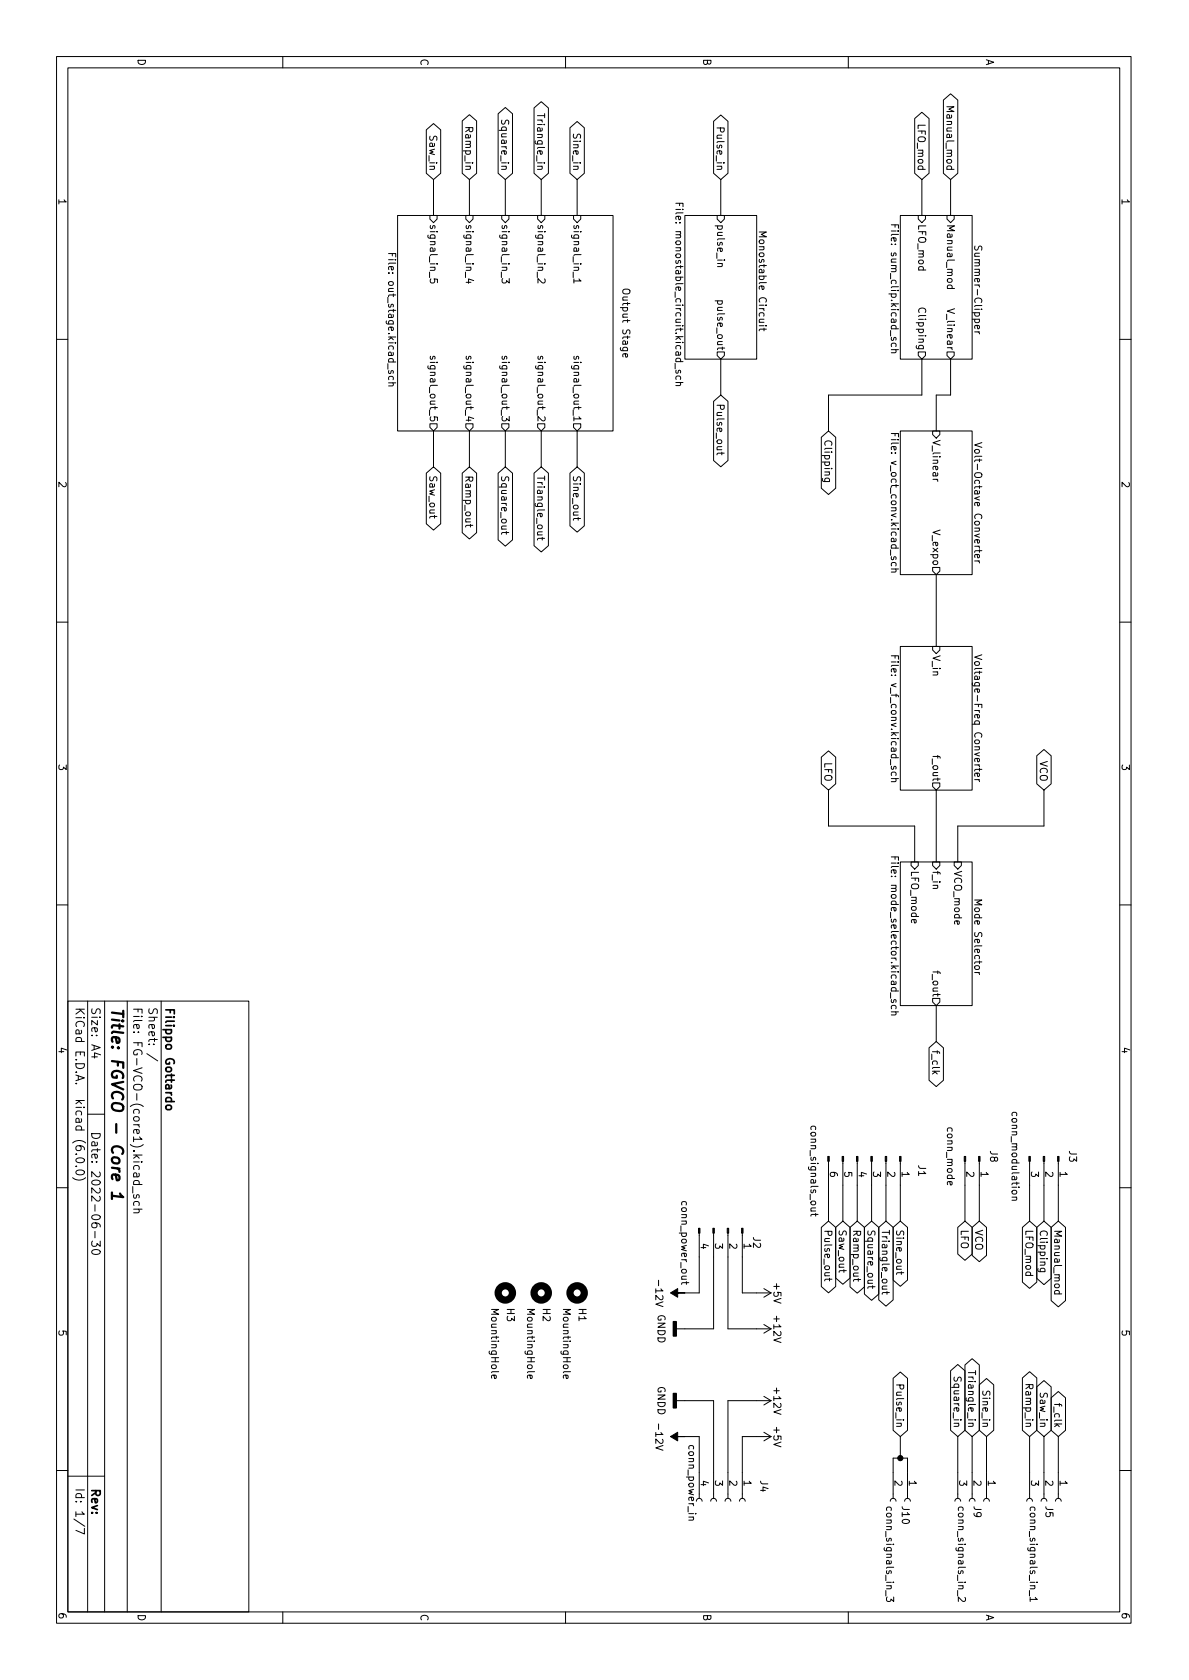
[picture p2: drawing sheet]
<svg xmlns="http://www.w3.org/2000/svg" width="210mm" height="297mm" viewBox="0 0 210 297" stroke-linecap="round" stroke-linejoin="round" font-family="sans-serif">
<g fill="none" stroke="#000" stroke-width=".18">
<path d="M10 10h190v277h-190zM12 12h186v273h-186zM50 10v2M94.4 19.1l1.3-1.1 1.3 1.1v11.5l-1.3 1.1-1.3-1.1zM100 10v2M150 10v2M166.8 17.7l1.3-1.1 1.3 1.1v12.9l-1.3 1.1-1.3-1.1zM167.4 18.9h1.3l-.9 .4 .9 .4h-1.3M70.3 38.1h38.1v38.1h-38.1zM75.4 23l1.3-1.2 1.2 1.2v7.6l-1.2 1.1-1.3-1.1zM76 38.1h1.3v.6l-.6 .7-.7-.7zM76.7 31.7v6.4"/>
<path d="M81.7 21.4l1.3-1.1 1.3 1.1v9.2l-1.3 1.1-1.3-1.1zM82.4 38.1h1.2v.6l-.6 .7-.6-.7zM83 31.7v6.4M88.1 20.1l1.3-1.1 1.2 1.1v10.5l-1.2 1.1-1.3-1.1zM88.7 38.1h1.3v.6l-.6 .7-.7-.7zM88.8 21.2l-.1 .5 .1 .2h.4l.2-.5 .3-.2 .3 .3-.1 .5M89.4 31.7v6.4M95.1 38.1h1.2v.6l-.6 .7-.6-.7zM95.7 31.7v6.4M96.3 20.1v.7M100.8 22.6l1.3-1.1 1.2 1.1v8l-1.2 1.1-1.3-1.1zM101.4 38.1h1.3v.6l-.6 .7-.7-.7z"/>
<path d="M102.1 31.7v6.4M119.5 35.9h1.3v.6M120.2 35.9v.5M121.1 38.1h12.7v25.4h-12.7zM126.2 21.4l1.3-1.1 1.2 1.1v9.2l-1.2 1.1-1.3-1.1zM126.8 38.1h1.3v.6l-.6 .7-.7-.7zM127.5 31.7v6.4M157.6 39.8h1.3v.6M158.3 39.8v.4M159.2 38.1h12.7v25.4h-12.7zM161.7 21l1.3-1.1 1.3 1.1v9.6l-1.3 1.1-1.3-1.1zM162.4 38.1h1.3v.6l-.7 .7-.6-.7z"/>
<path d="M163 31.7v6.4M167.5 38.1h1.2v.6l-.6 .7-.6-.7zM168.1 31.7v6.4M10 60h2M68.7 44.8h1.3v.6M69.4 44.8v.5M76 48.1v1M76.2 49.3l-.1 .2 .1 .5h.4l.2-.1 .1-.4-.2-.2 .7 .1v.6M82.3 48.1v1M82.4 49.9h.9M83.8 49.6l-.9-.3v.8M88.7 48.1v1"/>
<path d="M88.9 49.3l-.1 .5 .2 .2h.4l.2-.4 .5 .4v-.7M95 48.1v1M96.3 49.3l.1 .5-.4 .2-.9-.7v.7M101.4 48.1v1M101.5 49.3v.7M102.4 49.3l.4 .4h-1.3M127.6 46.6l.1 .2v.3h-.8M134.3 41h1.2l-.9 .4 .9 .5h-1.2M134.3 57h.8M134.3 57.6h.8M135.1 56.4l-.8 .1v.3l.1 .2M135.1 58v.5"/>
<path d="M135.4 57.6h.1M135.5 58.2h-1.1l-.1 .3M167.5 51h1.3M167.6 51l-.1-.4 .3-.2 .5 .1v.5M172.4 58.7h.8M172.4 43.5v.5l.1 .2h.3l.3-.6 .3-.1 .2 .2v.5M172.8 57.5l.1 .6h.2l.1-.4-.2-.2-.6 .1v.5M173 58.7l.2 .3M198 60h2M68.7 67.7h1.3M68.8 67.1l-.1-.3 .3-.3 .5 .2v.4M69.4 67.7l.2 .2-.1 .3h-.8"/>
<path d="M76 74.9h1.3v.7l-.6 .6-.7-.6zM76.1 63v.5h.3l.3-.5 .2 .2v.3M76.7 76.2v6.3M82.4 74.9h1.2v.7l-.6 .6-.6-.6zM82.5 63v.5h.3l.2-.5 .3 .2-.1 .3M83 76.2v6.3M88.7 74.9h1.3v.7l-.6 .6-.7-.6zM88.8 63v.5h.3l.3-.5 .2 .2v.3M89.4 76.2v6.3M95.1 74.9h1.2v.7l-.6 .6-.6-.6zM95.2 63v.5h.3l.2-.5 .3 .2-.1 .3M95.7 76.2v6.3"/>
<path d="M101.4 74.9h1.3v.7l-.6 .6-.7-.6zM101.5 73.7v.7M101.5 63v.5h.3l.3-.5 .2 .2v.3M102.1 76.2v6.3M110.5 62.6l.2 .6 .2-.1 .1-.4-.2-.1h-.6v.5M119.4 64.2v1M119.5 67.6h1.3M119.6 65.5v.4h.3l.2-.4 .3 .1-.1 .3M119.6 67.1l-.1-.4 .3-.2 .5 .1v.5M120.2 67.6l.2 .2-.1 .3-.8 .1M126.2 71l1.3-1.2 1.2 1.2v10.4l-1.2 1.1-1.3-1.1zM126.8 62.2h1.3v.7l-.6 .6-.7-.6z"/>
<path d="M127.5 63.5v6.3M127.6 79.9v.5M145.2 77.3l1.3-1.1 1.3 1.1v9l-1.3 1.1-1.3-1.1zM157.6 76.7h1.3v.6M157.6 61.8h1.3M157.7 61.3l-.1-.4 .3-.2 .5 .1v.5M158.3 76.7v.4M158.3 61.8l.2 .2-.1 .3-.8 .1M159.2 76.2h12.7v25.4h-12.7zM162.4 62.2h1.3v.7l-.7 .6-.6-.6zM163 63.5v6.3h-16.5v6.4M164.9 76.2h1.3v.6l-.6 .7-.7-.7z"/>
<path d="M167.5 62.2h1.2v.7l-.6 .6-.6-.6zM168.1 63.5v6.3h-2.5v6.4M173.6 78.3l-1.2 .4 1.2 .4M75.4 83.7l1.3-1.2 1.2 1.2v8.9l-1.2 1.1-1.3-1.1zM76.8 91.1v.5M77.3 91.3h-1.1l-.2 .3M81.7 83.7l1.3-1.2 1.3 1.2v10.5l-1.3 1.1-1.3-1.1zM83.2 92.7v.5M83.6 92.9h-1.1l-.2 .3M88.1 83.7l1.3-1.2 1.2 1.2v11.8l-1.2 1.1-1.3-1.1zM89.5 94v.5M90 94.2h-1.1l-.2 .3"/>
<path d="M94.4 83.7l1.3-1.2 1.3 1.2v12.8l-1.3 1.1-1.3-1.1zM95 94.6h.9M95.9 94l-.8 .1-.1 .3 .2 .2M95.9 95v.5M96.3 95.2h-1.1l-.2 .3M100.8 83.7l1.3-1.2 1.2 1.2v9.3l-1.2 1.1-1.3-1.1zM102.2 91.5v.5M102.7 91.7h-1.1l-.2 .3M128.1 80.1h-1.1l-.2 .3M145.5 84.6l-.1 .3 .3 .2h1M145.9 85.1l-.1-.3 .3-.3 .5 .2v.4M165.6 84.8l.2 .3"/>
<path d="M172.4 99.2h.8M172.8 98l.1 .6h.2l.1-.4-.2-.2-.6 .1v.5M173 99.2l.2 .3M10 110h2M157.6 116h1.3v.6M157.6 100.6h1.3M157.7 100.1l-.1-.4 .3-.2 .5 .1v.5M158.3 116v.4M158.3 100.6l.2 .2-.1 .3h-.8M159.2 114.3h12.7v25.4h-12.7zM164.9 114.3h1.3v.6l-.6 .7-.7-.7zM164.9 100.3h1.3v.7l-.6 .6-.7-.6z"/>
<path d="M165.6 101.6v12.7M173.6 115.8l-1.2 .4 1.2 .4M198 110h2M145.2 133.9l1.3-1.1 1.3 1.1v4.7l-1.3 1.1-1.3-1.1zM146.5 139.7v6.3h15.2v6.4M157.6 137.7h1.3M157.7 137.1l-.1-.3 .3-.3 .5 .1v.5M158.3 137.7l.2 .1-.1 .3-.8 .1M164.9 138.4h1.3v.7l-.6 .6-.7-.6zM165.6 139.7v12.7M172.4 137.8h.8M172.8 136.7l.1 .6 .2-.1 .1-.3-.2-.2-.6 .1v.4"/>
<path d="M173 137.8l.2 .4M173.2 135.8v.5M173.6 136h-1.1l-.1 .3M183.3 133.6l1.3-1.1 1.3 1.1v5l-1.3 1.1-1.3-1.1zM184.6 139.7v6.3h-15.2v6.4M10 160h2M157.6 151.5h1.3v.6M158.3 151.5v.4M159.2 152.4h12.7v25.4h-12.7zM161.1 152.4h1.3v.6l-.7 .7-.6-.7zM164.9 152.4h1.3v.6l-.6 .7-.7-.7zM168.7 152.4h1.3v.6l-.6 .7-.7-.7z"/>
<path d="M198 160h2M12 177h32v108h-32zM15.5 177v108M18.5 177v108M22.5 177v108M28.5 177v108M157.6 178.9h1.3M157.7 176.7v.5h.3l.2-.5 .3 .2-.1 .3M157.7 178.4l-.1-.4 .3-.2 .5 .1v.5M158.3 178.9l.2 .2-.1 .3-.8 .1M164.9 176.5h1.3v.7l-.6 .6-.7-.6zM165.6 177.8v6.3"/>
<path d="M172.4 172h.8M173 172l.2 .3M15.5 197h3M16.2 186.9h1M17.8 186.5l-1.1-.4v1M26 186.3l1.9 1.3M164.3 185.3l1.3-1.2 1.2 1.2v5.7l-1.2 1.1-1.3-1.1zM165.3 189.4l.4 .5M165.4 189.5l-.5 .4M10 210h2M12.9 208.2a1.72 1.72 0 0 0 2.2 0M13.4 204.1h.2"/>
<path d="M13.4 206.2h.2M13.5 204.9a1 1 0 0 1 1.4 .2 .81 .81 0 0 1-.6 .6 .81 .81 0 0 1-.8-.3zM13.5 207.1a1 1 0 0 1 1.4 .1 .81 .81 0 0 1-.6 .6 .81 .81 0 0 1-.8-.3zM16.4 219.4l-.2 .2v.5l.3 .3 .5-.1 .2-.4 .5 .5v-1M16.8 217.7v1.2M16.9 216.2l.3 .3-.1 .4-.2 .2-.6-.2-.1-.4 .2-.2a.99 .99 0 0 1 1.3 .3v.3M23.5 209.8v1.1M23.6 209.4h1.5M23.6 213.8h1.5M23.7 209.4l-.1-.4 .3-.3h.4l.2 .2v.5M23.7 211.2v.6h.3l.2-.5 .1-.1 .3 .2-.1 .4M23.7 213.1l-.1-.4 .3-.3h.4l.2 .2v.5"/>
<path d="M24.5 213.8l.1 .2-.1 .4h-.9M123.6 218v10.6h-2.5M126.2 218v16.9h-6.6M128.7 218v16.9h7.6M131.3 218v10.6h5M143.4 214.1h.8M144.2 213.6h-.7l-.1 .3 .1 .2M144.2 214.5v.5M144.7 214.7h-1.1l-.2 .3M145.2 217l1.3-1.1 1.3 1.1v10.5l-1.3 1.1-1.3-1.1zM146.5 205.3v10.6M147.8 217l1.2-1.1 1.3 1.1v9l-1.3 1.1-1.2-1.1z"/>
<path d="M149 205.3v10.6M150.3 217l1.3-1.1 1.3 1.1v10.5l-1.3 1.1-1.3-1.1zM151.6 205.3v10.6M152.9 217l1.2-1.1 1.3 1.1v11.8l-1.3 1.1-1.2-1.1zM154.1 205.3v10.6M155.4 217l1.3-1.1 1.2 1.1v12.8l-1.2 1.1-1.3-1.1zM156.7 205.3v10.6M157.9 217l1.3-1.1 1.3 1.1v9.3l-1.3 1.1-1.3-1.1zM159.2 205.3v10.6M167.9 208.9l.2 .6h.2l.1-.4-.2-.2-.6 .1v.5M169.4 217l1.2-1.1 1.3 1.1v4.7l-1.3 1.1-1.2-1.1zM170.6 205.3v10.6"/>
<path d="M171.9 217l1.3-1.1 1.2 1.1v5l-1.2 1.1-1.3-1.1zM173.2 205.3v10.6M179 211.7h.8M179 210.6l.6-.1 .1 .1 .1 .3-.2 .2h-.4l-.2-.2zM179.7 211.7l.1 .1-.1 .4h-.7M180.8 217l1.3-1.1 1.2 1.1v9.7l-1.2 1.1-1.3-1.1zM182.1 205.3v10.6M183.3 217l1.3-1.1 1.3 1.1v9l-1.3 1.1-1.3-1.1zM184.6 205.3v10.6M185.9 217l1.2-1.1 1.3 1.1v13l-1.3 1.1-1.2-1.1zM187.1 205.3v10.6M198 210h2"/>
<path d="M16.4 221.1a.81 .81 0 0 1 1.3 .3 .94 .94 0 0 1-1.5 0zM121.4 226.6v.5M121.8 226.8h-1.1l-.2 .3M135.1 227.8l1.2 .8M135.1 234.2l1.2 .7M136.3 228.6l-1.2 .8M136.3 234.9l-1.2 .8M146.7 226v.5M147.1 226.2h-1.1l-.2 .3M149.2 224.5v.5M149.7 224.7h-1.1l-.2 .3M151.8 226.1v.4"/>
<path d="M152.2 226.2h-1.1l-.2 .3M154.3 227.3v.5M154.7 227.5h-1.1l-.1 .3M156 227.9h.8M156.8 227.4h-.7l-.1 .3 .1 .2M156.8 228.4v.4M157.3 228.5h-1.1l-.2 .3M159.4 224.8v.5M159.8 225h-1.1l-.2 .3M183.6 224.3l-.1 .3 .3 .2h1M184 224.8l-.1-.3 .3-.3 .5 .2v.4M186.5 228.8h1.3"/>
<path d="M186.5 228.8v-.4l.2-.2 .6 .1v.5M10 260h2M87.3 243.1l.2 .6h.2l.1-.4-.2-.2-.6 .1v.5M93.7 243.1l.1 .6h.3v-.4l-.2-.2-.6 .1v.5M100 243.1l.2 .6h.2l.1-.4-.2-.2-.6 .1v.5M119.6 247.6h6.6v17.3M121.1 254h2.5v10.9M135.1 253.2l1.2 .8M135.1 246.9l1.2 .7M136.3 247.6h-7.6v17.3M136.3 254h-5v10.9M136.3 254l-1.2 .8"/>
<path d="M136.3 247.6l-1.2 .8M157.9 243.7l1.3-1.1 1.3 1.1v9.2l-1.3 1.1-1.3-1.1zM159.2 254v3.8M168.1 242.4l1.3-1.1 1.2 1.1v10.5l-1.2 1.1-1.3-1.1zM168.8 243.5l-.1 .5 .1 .1h.4l.2-.5 .3-.1 .3 .2-.1 .5M169.4 254v10.9M170.6 241.3l1.3-1.1 1.3 1.1v11.6l-1.3 1.1-1.3-1.1zM171.9 254v10.9M172.5 242.3v.8M173.2 244.8l1.2-1.1 1.3 1.1v8.1l-1.3 1.1-1.2-1.1zM174.4 254v10.9M180.8 243.6l1.3-1.1 1.2 1.1v9.3l-1.2 1.1-1.3-1.1z"/>
<path d="M182.1 254v10.9M183.3 245.2l1.3-1.1 1.3 1.1v7.7l-1.3 1.1-1.3-1.1zM184.6 254v10.9M185.9 247.1l1.2-1.1 1.3 1.1v5.8l-1.3 1.1-1.2-1.1zM187.1 254v10.9M198 260h2M12 261h6.5M13.1 268.6l1.9 1.3M14.9 270.2v1l-1.5-.6M121.8 268.2h.8M122.5 268.2l.1 .2v.3l-.8 .1M123.1 265.4l.2-.3 .3-.2 .4 .2 .2 .3"/>
<path d="M125.7 265.4l.1-.3 .4-.2 .3 .2 .2 .3M128.2 265.4l.2-.3 .3-.2 .4 .2 .1 .3M130.8 265.4l.1-.3 .4-.2 .3 .2 .2 .3M157.4 265.4l.2-.3 .3-.2 .4 .2 .1 .3M157.9 264.9v-7.1h2.6v7.1M160 265.4l.1-.3 .4-.2 .3 .2 .2 .3M168.9 265.4l.1-.3 .4-.2 .3 .2 .2 .3M171.4 265.4l.1-.3 .4-.2 .4 .2 .1 .3M173.9 265.4l.2-.3 .3-.2 .4 .2 .2 .3M181.6 265.4l.1-.3 .4-.2 .3 .2 .2 .3M184.1 265.4l.1-.3 .4-.2 .4 .2 .1 .3M186.6 265.4l.2-.3 .3-.2 .4 .2 .2 .3"/>
<path d="M50 285v2M100 285v2M150 285v2M156.6 281.2v1M156.9 282.4l-.1 .5 .2 .3 .4-.1 .2-.4 .4 .5v-.8M169.3 281.2v1M170.6 282.4l.1 .5-.3 .3-.9-.8v.8M182 281.2v1M182.2 282.4v.8M183.1 282.4l.3 .4h-1.2"/>
</g>
<path d="M19.8 210.8v1.2M20.5 207.7l.2 1 .3-.1 .1-.5-.3-.4h-.9l-.1 .2 .1 .6M21.2 211l.6 .7-2-.3" fill="none" stroke="#000" stroke-width=".4"/>
<path d="M29.5 195.5h.7l.1 .2-.1 .4-.2 .1-.5-.1-.2-.2z" fill="none" stroke="#000" stroke-width=".3"/>
<g fill="none" stroke="#000" stroke-width="1.3">
<circle cx="89.4" cy="228.6" r="1.27"/>
<circle cx="95.7" cy="228.6" r="1.27"/>
<circle cx="102.1" cy="228.6" r="1.27"/>
</g>
<g fill="#000" stroke="#000" stroke-width=".18">
<path d="M123.5 217.2h.3v.8h-.3zM126.1 217.2h.2v.8h-.2zM128.6 217.2h.3v.8h-.3zM131.1 217.2h.3v.8h-.3zM146.4 204.5h.2v.8h-.2zM148.9 204.5h.3v.8h-.3zM151.5 204.5h.2v.8h-.2zM154 204.5h.3v.8h-.3zM156.5 204.5h.3v.8h-.3zM159.1 204.5h.2v.8h-.2zM170.5 204.5h.3v.8h-.3zM173.1 204.5h.2v.8h-.2z"/>
<path d="M181.9 204.5h.3v.8h-.3zM184.5 204.5h.2v.8h-.2zM187 204.5h.3v.8h-.3zM118.6 228.6l1.2-.8v.8h1.3h-1.3v.8zM118.6 254l1.2-.8v.8h1.3h-1.3v.8z"/>
<circle cx="159.2" cy="257.8" r=".46"/>
</g>
<path d="M119.1 233.7h.5v2.5h-.5zM119.1 246.4h.5v2.5h-.5z" fill="#000" stroke="#000" stroke-width=".25"/>
<text font-size="2.8" x="19.7" y="178" transform="rotate(90 19.7 178)">Title: FGVCO - Core 1</text>
<g font-size="2.1">
<text x="13.4" y="178" transform="rotate(90 13.4 178)">KiCad E.D.A. kicad (6.0.0)</text>
<text x="16.2" y="178" transform="rotate(90 16.2 178)">Size: A4</text>
<text x="23.5" y="178" transform="rotate(90 23.5 178)">File: FG-VCO-(core1).kicad_sch</text>
<text x="26.2" y="178" transform="rotate(90 26.2 178)">Sheet: /</text>
<text x="29.2" y="178" transform="rotate(90 29.2 178)">Filippo Gottardo</text>
<text x="16.2" y="200" transform="rotate(90 16.2 200)">Date: 2022-06-30</text>
<text x="13.4" y="263" transform="rotate(90 13.4 263)">Id: 1/7</text>
<text x="16.2" y="263" transform="rotate(90 16.2 263)">Rev:</text>
</g>
<g font-size="1.8">
<text x="24.4" y="10.3" transform="rotate(90 24.4 10.3)">D</text>
<text x="74.4" y="10.3" transform="rotate(90 74.4 10.3)">C</text>
<text x="124.4" y="10.3" transform="rotate(90 124.4 10.3)">B</text>
<text x="174.4" y="10.3" transform="rotate(90 174.4 10.3)">A</text>
<text x="82.3" y="22.9" transform="rotate(90 82.3 22.9)">Ramp_in</text>
<text x="88.6" y="21.8" transform="rotate(90 88.6 21.8)">Square_in</text>
<text x="95" y="20.9" transform="rotate(90 95 20.9)">Triangle_in</text>
<text x="126.7" y="23" transform="rotate(90 126.7 23)">Pulse_in</text>
<text x="162.3" y="22.1" transform="rotate(90 162.3 22.1)">LFO_mod</text>
<text x="167.4" y="19.5" transform="rotate(90 167.4 19.5)">Manual_mod</text>
<text x="75.9" y="24.2" transform="rotate(90 75.9 24.2)">Saw_in</text>
<text x="101.3" y="24" transform="rotate(90 101.3 24)">Sine_in</text>
<text x="10.3" y="35" transform="rotate(90 10.3 35)">1</text>
<text x="198.4" y="35" transform="rotate(90 198.4 35)">1</text>
<text x="76" y="39.6" transform="rotate(90 76 39.6)">signal_in_5</text>
<text x="82.4" y="39.6" transform="rotate(90 82.4 39.6)">signal_in_4</text>
<text x="88.7" y="39.6" transform="rotate(90 88.7 39.6)">signal_in_3</text>
<text x="95.1" y="39.6" transform="rotate(90 95.1 39.6)">signal_in_2</text>
<text x="101.4" y="39.6" transform="rotate(90 101.4 39.6)">signal_in_1</text>
<text x="119.4" y="37.4" transform="rotate(90 119.4 37.4)">File: monostable_circuit.kicad_sch</text>
<text x="126.8" y="39.6" transform="rotate(90 126.8 39.6)">pulse_in</text>
<text x="134.2" y="41.7" transform="rotate(90 134.2 41.7)">Monostable Circuit</text>
<text x="157.5" y="40.6" transform="rotate(90 157.5 40.6)">File: sum_clip.kicad_sch</text>
<text x="162.4" y="39.6" transform="rotate(90 162.4 39.6)">LFO_mod</text>
<text x="167.5" y="39.6" transform="rotate(90 167.5 39.6)">Manual_mod</text>
<text x="68.6" y="45.8" transform="rotate(90 68.6 45.8)">File: out_stage.kicad_sch</text>
<text x="172.3" y="44.3" transform="rotate(90 172.3 44.3)">Summer-Clipper</text>
<text x="110.1" y="51.6" transform="rotate(90 110.1 51.6)">Output Stage</text>
<text x="126.8" y="53.7" transform="rotate(90 126.8 53.7)">pulse_out</text>
<text x="162.4" y="55" transform="rotate(90 162.4 55)">Clipping</text>
<text x="167.5" y="55.2" transform="rotate(90 167.5 55.2)">V_linear</text>
<text x="76" y="63.9" transform="rotate(90 76 63.9)">signal_out_5</text>
<text x="82.4" y="63.9" transform="rotate(90 82.4 63.9)">signal_out_4</text>
<text x="88.7" y="63.9" transform="rotate(90 88.7 63.9)">signal_out_3</text>
<text x="95.1" y="63.9" transform="rotate(90 95.1 63.9)">signal_out_2</text>
<text x="101.4" y="63.9" transform="rotate(90 101.4 63.9)">signal_out_1</text>
<text x="126.7" y="71.3" transform="rotate(90 126.7 71.3)">Pulse_out</text>
<text x="145.8" y="77.6" transform="rotate(90 145.8 77.6)">Clipping</text>
<text x="157.5" y="77.4" transform="rotate(90 157.5 77.4)">File: v_oct_conv.kicad_sch</text>
<text x="164.9" y="77.7" transform="rotate(90 164.9 77.7)">V_linear</text>
<text x="75.9" y="84" transform="rotate(90 75.9 84)">Saw_out</text>
<text x="82.3" y="84" transform="rotate(90 82.3 84)">Ramp_out</text>
<text x="88.6" y="84" transform="rotate(90 88.6 84)">Square_out</text>
<text x="95" y="84" transform="rotate(90 95 84)">Triangle_out</text>
<text x="101.3" y="84" transform="rotate(90 101.3 84)">Sine_out</text>
<text x="172.3" y="79.6" transform="rotate(90 172.3 79.6)">Volt-Octave Converter</text>
<text x="10.3" y="85" transform="rotate(90 10.3 85)">2</text>
<text x="198.4" y="85" transform="rotate(90 198.4 85)">2</text>
<text x="164.9" y="93.8" transform="rotate(90 164.9 93.8)">V_expo</text>
<text x="157.5" y="116.7" transform="rotate(90 157.5 116.7)">File: v_f_conv.kicad_sch</text>
<text x="164.9" y="115.8" transform="rotate(90 164.9 115.8)">V_in</text>
<text x="172.3" y="117.2" transform="rotate(90 172.3 117.2)">Voltage-Freq Converter</text>
<text x="10.3" y="135" transform="rotate(90 10.3 135)">3</text>
<text x="145.8" y="134.7" transform="rotate(90 145.8 134.7)">LFO</text>
<text x="164.9" y="133.9" transform="rotate(90 164.9 133.9)">f_out</text>
<text x="183.9" y="134.4" transform="rotate(90 183.9 134.4)">VCO</text>
<text x="198.4" y="135" transform="rotate(90 198.4 135)">3</text>
<text x="157.5" y="152.7" transform="rotate(90 157.5 152.7)">File: mode_selector.kicad_sch</text>
<text x="161.1" y="153.9" transform="rotate(90 161.1 153.9)">LFO_mode</text>
<text x="164.9" y="153.9" transform="rotate(90 164.9 153.9)">f_in</text>
<text x="168.7" y="153.9" transform="rotate(90 168.7 153.9)">VCO_mode</text>
<text x="172.3" y="159.6" transform="rotate(90 172.3 159.6)">Mode Selector</text>
<text x="164.9" y="172" transform="rotate(90 164.9 172)">f_out</text>
<text x="10.3" y="185" transform="rotate(90 10.3 185)">4</text>
<text x="164.8" y="185.6" transform="rotate(90 164.8 185.6)">f_clk</text>
<text x="198.4" y="185" transform="rotate(90 198.4 185)">4</text>
<text x="178.9" y="197.1" transform="rotate(90 178.9 197.1)">conn_modulation</text>
<text x="143.3" y="199.5" transform="rotate(90 143.3 199.5)">conn_signals_out</text>
<text x="167.5" y="199.5" transform="rotate(90 167.5 199.5)">conn_mode</text>
<text x="175.1" y="203.5" transform="rotate(90 175.1 203.5)">J8</text>
<text x="189.1" y="203.5" transform="rotate(90 189.1 203.5)">J3</text>
<text x="146.8" y="207.2" transform="rotate(90 146.8 207.2)">6</text>
<text x="149.3" y="207.2" transform="rotate(90 149.3 207.2)">5</text>
<text x="151.8" y="207.2" transform="rotate(90 151.8 207.2)">4</text>
<text x="154.4" y="207.2" transform="rotate(90 154.4 207.2)">3</text>
<text x="156.9" y="207.2" transform="rotate(90 156.9 207.2)">2</text>
<text x="159.5" y="207.2" transform="rotate(90 159.5 207.2)">1</text>
<text x="162.4" y="206" transform="rotate(90 162.4 206)">J1</text>
<text x="170.9" y="207.2" transform="rotate(90 170.9 207.2)">2</text>
<text x="173.4" y="207.2" transform="rotate(90 173.4 207.2)">1</text>
<text x="182.3" y="207.2" transform="rotate(90 182.3 207.2)">3</text>
<text x="184.9" y="207.2" transform="rotate(90 184.9 207.2)">2</text>
<text x="187.4" y="207.2" transform="rotate(90 187.4 207.2)">1</text>
<text x="120.5" y="212.6" transform="rotate(90 120.5 212.6)">conn_power_out</text>
<text x="123.9" y="219.9" transform="rotate(90 123.9 219.9)">4</text>
<text x="126.4" y="219.9" transform="rotate(90 126.4 219.9)">3</text>
<text x="129" y="219.9" transform="rotate(90 129 219.9)">2</text>
<text x="131.5" y="219.9" transform="rotate(90 131.5 219.9)">1</text>
<text x="133.2" y="218.7" transform="rotate(90 133.2 218.7)">J2</text>
<text x="145.8" y="217.3" transform="rotate(90 145.8 217.3)">Pulse_out</text>
<text x="148.3" y="217.3" transform="rotate(90 148.3 217.3)">Saw_out</text>
<text x="150.9" y="217.3" transform="rotate(90 150.9 217.3)">Ramp_out</text>
<text x="153.4" y="217.3" transform="rotate(90 153.4 217.3)">Square_out</text>
<text x="155.9" y="217.3" transform="rotate(90 155.9 217.3)">Triangle_out</text>
<text x="158.5" y="217.3" transform="rotate(90 158.5 217.3)">Sine_out</text>
<text x="169.9" y="217.3" transform="rotate(90 169.9 217.3)">LFO</text>
<text x="172.5" y="217.3" transform="rotate(90 172.5 217.3)">VCO</text>
<text x="181.3" y="217.3" transform="rotate(90 181.3 217.3)">LFO_mod</text>
<text x="183.9" y="217.3" transform="rotate(90 183.9 217.3)">Clipping</text>
<text x="186.4" y="217.3" transform="rotate(90 186.4 217.3)">Manual_mod</text>
<text x="115.9" y="226.7" transform="rotate(90 115.9 226.7)">-12V</text>
<text x="136.8" y="227" transform="rotate(90 136.8 227)">+5V</text>
<text x="86.9" y="231.7" transform="rotate(90 86.9 231.7)">MountingHole</text>
<text x="89.6" y="231.4" transform="rotate(90 89.6 231.4)">H3</text>
<text x="93.2" y="231.7" transform="rotate(90 93.2 231.7)">MountingHole</text>
<text x="96" y="231.4" transform="rotate(90 96 231.4)">H2</text>
<text x="99.6" y="231.7" transform="rotate(90 99.6 231.7)">MountingHole</text>
<text x="102.3" y="231.4" transform="rotate(90 102.3 231.4)">H1</text>
<text x="116.3" y="232.3" transform="rotate(90 116.3 232.3)">GNDD</text>
<text x="136.8" y="232.9" transform="rotate(90 136.8 232.9)">+12V</text>
<text x="10.3" y="235" transform="rotate(90 10.3 235)">5</text>
<text x="198.4" y="235" transform="rotate(90 198.4 235)">5</text>
<text x="116.3" y="245" transform="rotate(90 116.3 245)">GNDD</text>
<text x="136.8" y="245.6" transform="rotate(90 136.8 245.6)">+12V</text>
<text x="158.5" y="245.3" transform="rotate(90 158.5 245.3)">Pulse_in</text>
<text x="168.6" y="244" transform="rotate(90 168.6 244)">Square_in</text>
<text x="171.2" y="243.1" transform="rotate(90 171.2 243.1)">Triangle_in</text>
<text x="181.3" y="245.1" transform="rotate(90 181.3 245.1)">Ramp_in</text>
<text x="173.7" y="246.3" transform="rotate(90 173.7 246.3)">Sine_in</text>
<text x="183.9" y="246.5" transform="rotate(90 183.9 246.5)">Saw_in</text>
<text x="186.4" y="248.5" transform="rotate(90 186.4 248.5)">f_clk</text>
<text x="115.9" y="252.1" transform="rotate(90 115.9 252.1)">-12V</text>
<text x="121.7" y="255.7" transform="rotate(90 121.7 255.7)">conn_power_in</text>
<text x="136.8" y="252.4" transform="rotate(90 136.8 252.4)">+5V</text>
<text x="123.9" y="261.8" transform="rotate(90 123.9 261.8)">4</text>
<text x="126.4" y="261.8" transform="rotate(90 126.4 261.8)">3</text>
<text x="129" y="261.8" transform="rotate(90 129 261.8)">2</text>
<text x="131.5" y="261.8" transform="rotate(90 131.5 261.8)">1</text>
<text x="134.4" y="261.8" transform="rotate(90 134.4 261.8)">J4</text>
<text x="158.2" y="261.8" transform="rotate(90 158.2 261.8)">2</text>
<text x="160.7" y="261.8" transform="rotate(90 160.7 261.8)">1</text>
<text x="169.6" y="261.8" transform="rotate(90 169.6 261.8)">3</text>
<text x="172.2" y="261.8" transform="rotate(90 172.2 261.8)">2</text>
<text x="174.7" y="261.8" transform="rotate(90 174.7 261.8)">1</text>
<text x="182.3" y="261.8" transform="rotate(90 182.3 261.8)">3</text>
<text x="184.9" y="261.8" transform="rotate(90 184.9 261.8)">2</text>
<text x="187.4" y="261.8" transform="rotate(90 187.4 261.8)">1</text>
<text x="156.7" y="266.9" transform="rotate(90 156.7 266.9)">conn_signals_in_3</text>
<text x="159.5" y="266.4" transform="rotate(90 159.5 266.4)">J10</text>
<text x="169.4" y="266.9" transform="rotate(90 169.4 266.9)">conn_signals_in_2</text>
<text x="172.2" y="266.3" transform="rotate(90 172.2 266.3)">J9</text>
<text x="182.1" y="266.9" transform="rotate(90 182.1 266.9)">conn_signals_in_1</text>
<text x="184.9" y="266.3" transform="rotate(90 184.9 266.3)">J5</text>
<text x="10.3" y="285" transform="rotate(90 10.3 285)">6</text>
<text x="24.4" y="285.3" transform="rotate(90 24.4 285.3)">D</text>
<text x="74.4" y="285.3" transform="rotate(90 74.4 285.3)">C</text>
<text x="124.4" y="285.3" transform="rotate(90 124.4 285.3)">B</text>
<text x="174.4" y="285.3" transform="rotate(90 174.4 285.3)">A</text>
<text x="198.4" y="285" transform="rotate(90 198.4 285)">6</text>
</g>
</svg>
